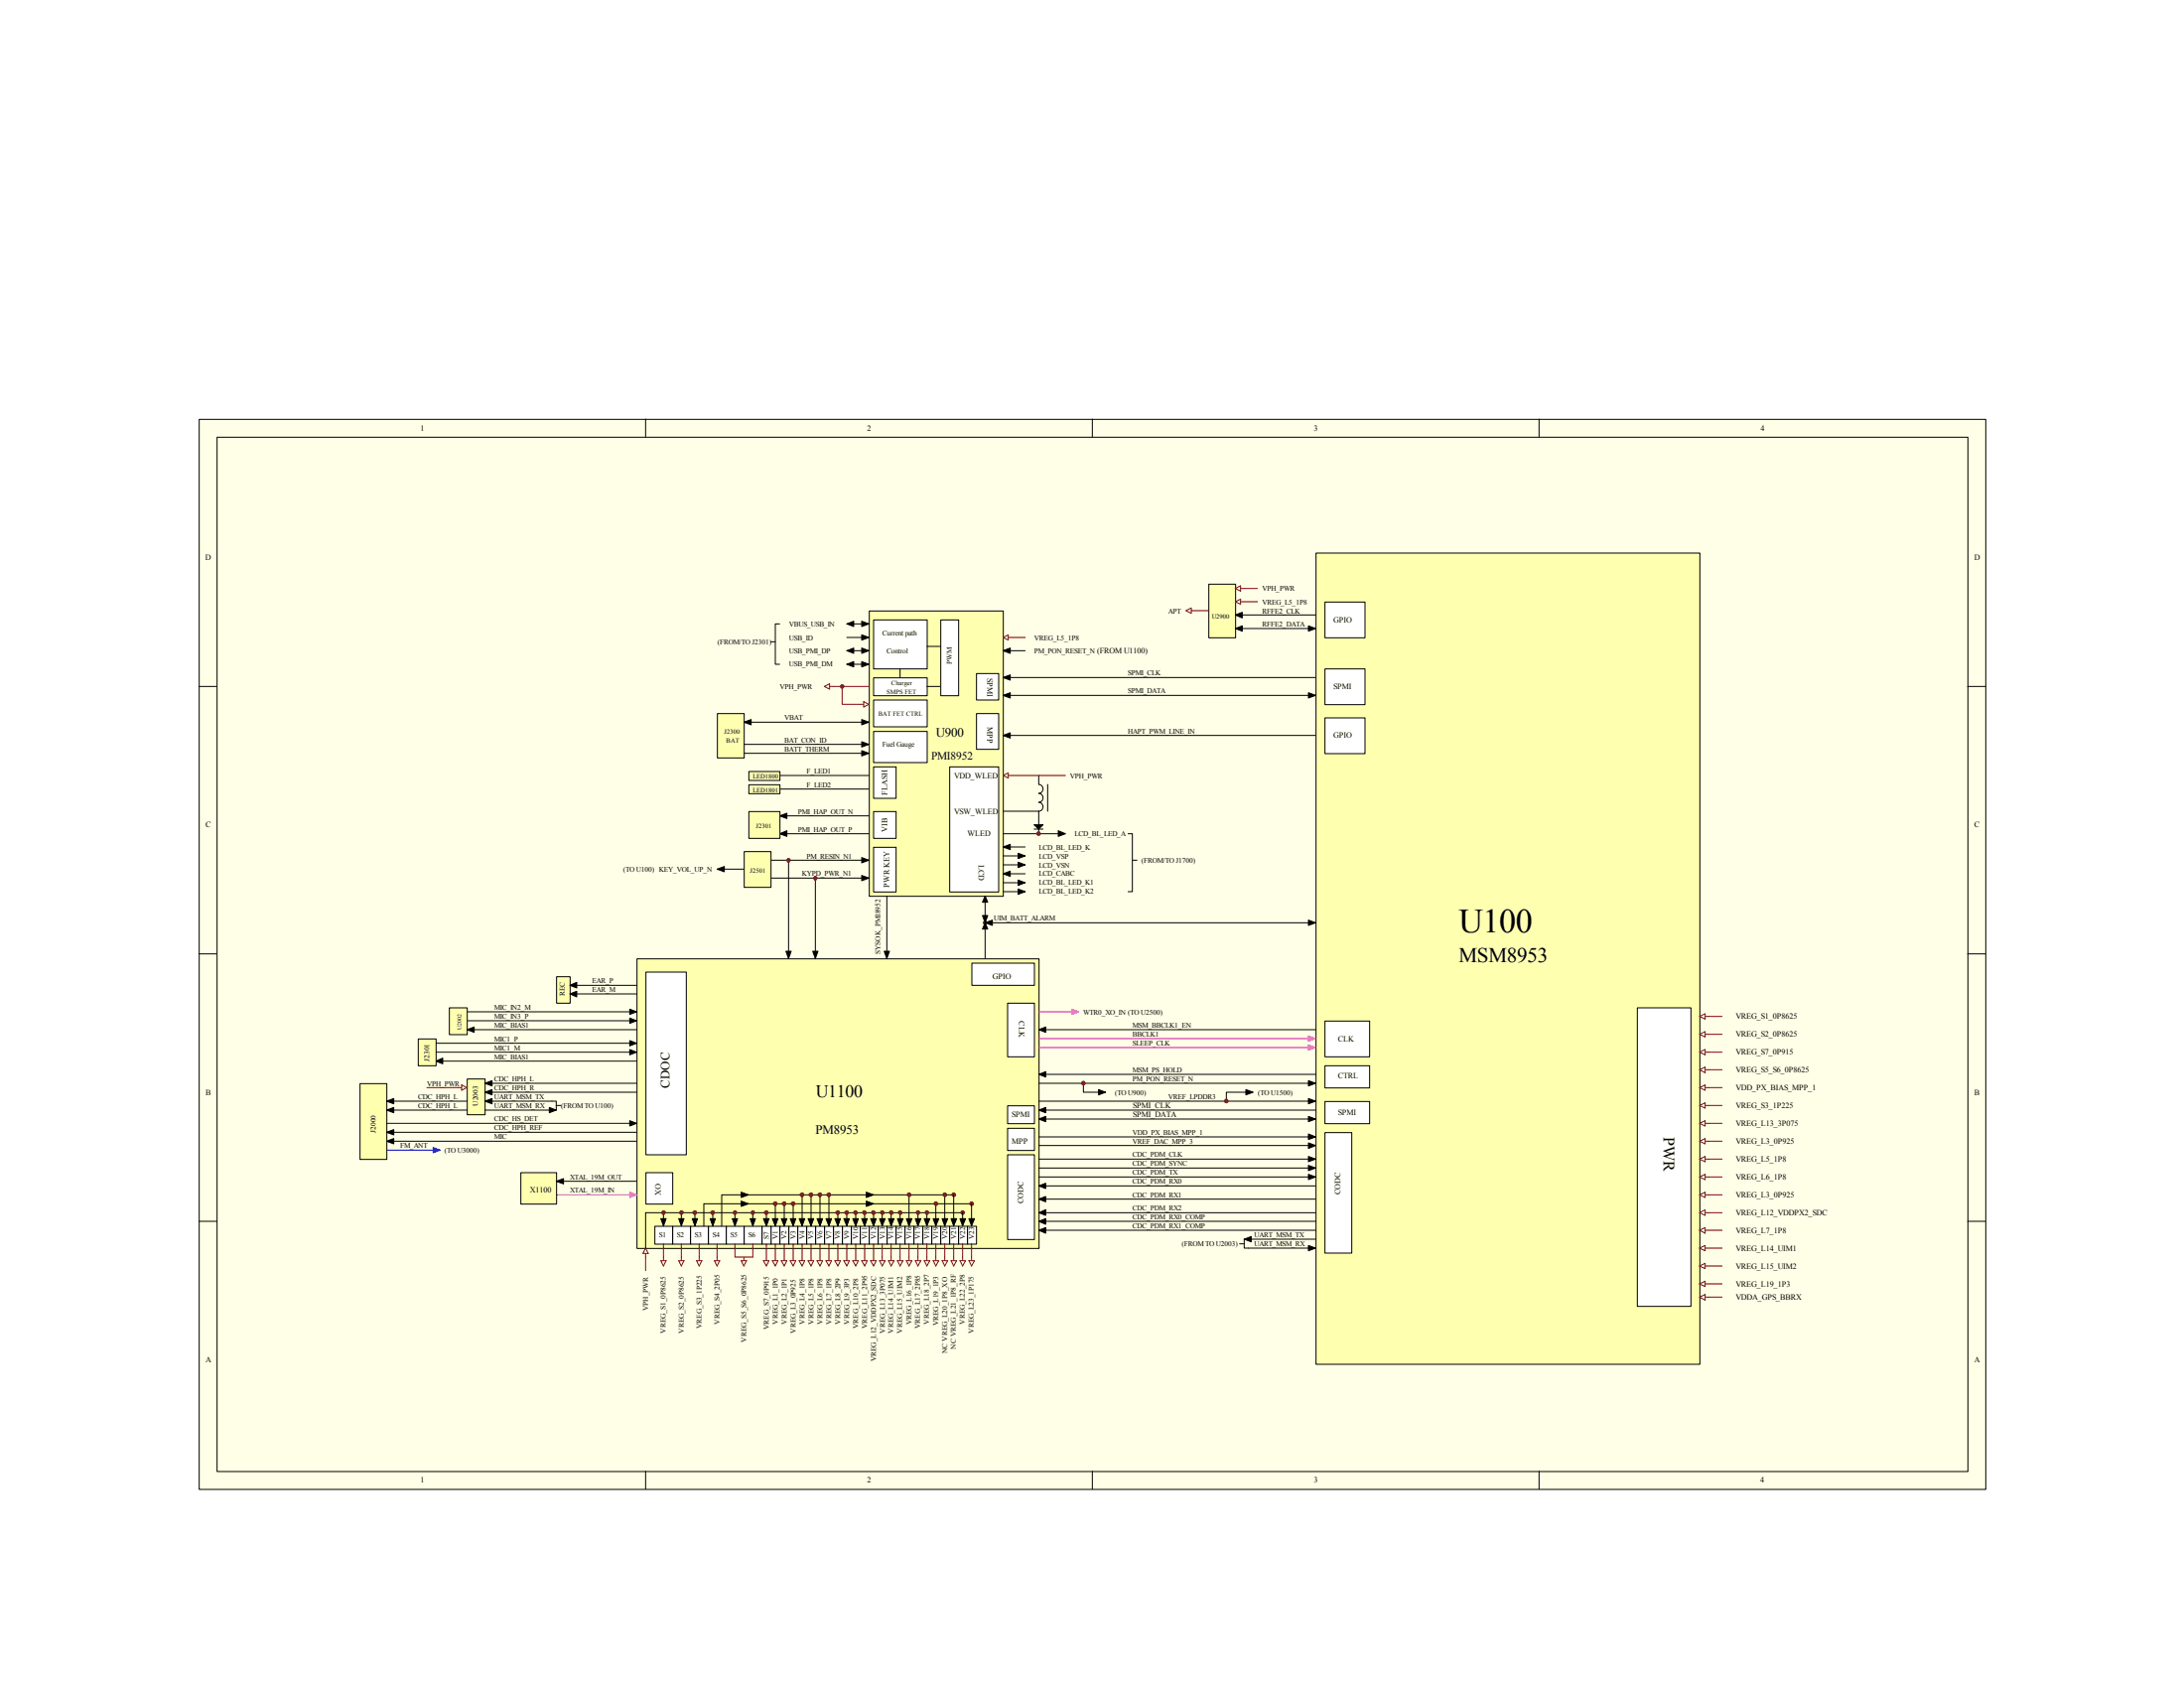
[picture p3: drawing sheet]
<svg xmlns="http://www.w3.org/2000/svg" width="279mm" height="216mm" viewBox="0 0 279 216" stroke-linecap="round" stroke-linejoin="round" font-family="sans-serif">
<path d="M25.5 53.6h228.5v136.9h-228.5z" fill="#ffffe8"/>
<g fill="none" stroke="#000" stroke-width=".13">
<path d="M25.5 53.6h228.5v136.9h-228.5zM27.8 55.9h224v132.3h-224zM82.6 53.6v2.3M139.7 53.6v2.3M196.9 53.6v2.3M25.4 87.8h2.3M251.7 87.8h2.3M25.4 122h2.3M251.7 122h2.3M25.4 156.2h2.3M251.7 156.2h2.3M82.6 188.2v2.3"/>
<path d="M139.7 188.2v2.3M196.9 188.2v2.3"/>
</g>
<path d="M168.4 70.8h49.1v103.7h-49.1z" fill="#ffffb0"/>
<path d="M168.4 70.7h49.1v103.8h-49.1z" fill="none" stroke="#000" stroke-width=".13"/>
<g fill="none" stroke="#800000" stroke-width=".13">
<path d="M217.4 130l.7-.3v.6zM217.4 132.3l.7-.3v.6zM217.4 134.6l.7-.4v.7zM217.4 136.8l.7-.3v.7zM217.4 139.1l.7-.3v.6zM218.1 130h2.2M218.1 132.3h2.2M218.1 134.6h2.2M218.1 136.8h2.2M218.1 139.1h2.2M217.4 143.7l.7-.4v.7zM217.4 146l.7-.4v.7z"/>
<path d="M217.4 148.3l.7-.4v.7zM217.4 150.5l.7-.3v.7zM217.4 152.8l.7-.3v.7zM217.4 155.1l.7-.4v.7zM217.4 157.4l.7-.4v.7zM217.4 159.6l.7-.3v.7zM218.1 143.7h2.2M218.1 146h2.2M218.1 148.3h2.2M218.1 150.5h2.2M218.1 152.8h2.2M218.1 155.1h2.2"/>
<path d="M218.1 157.4h2.2M218.1 159.6h2.2M217.4 161.9l.7-.3v.7zM217.4 164.2l.7-.3v.6zM218.1 161.9h2.2M218.1 164.2h2.2"/>
</g>
<path d="M209.5 128.9h6.8v38.2h-6.8z" fill="#fff"/>
<path d="M209.5 128.9h6.8v38.2h-6.8z" fill="none" stroke="#000" stroke-width=".13"/>
<path d="M111.3 78.2h17.1v36.4h-17.1z" fill="#ffffb0"/>
<path d="M111.2 78.1h17.2v36.5h-17.2zM98.6 110h12.6M98.6 112.3h12.6" fill="none" stroke="#000" stroke-width=".13"/>
<path d="M95.2 109h3.4v4.5h-3.4z" fill="#ffffb0"/>
<g fill="none" stroke="#000" stroke-width=".13">
<path d="M99.7 99.2h11.5M128.3 83.2h2.8M128.3 86.7h40M128.3 88.9h40M128.3 94.1h40M92.3 111.2h2.9M95.2 108.9h3.4v4.6h-3.4zM128.3 106.6h7.4M128.3 108.3h2.8M128.3 109.5h2.8M128.3 110.6h2.8M128.3 111.8h2.8"/>
<path d="M144.3 106.6h.6v7.4h-.6M144.9 110h.6"/>
</g>
<path d="M95.8 98.7h4v1.1h-4z" fill="#ffffb0"/>
<path d="M95.8 98.7h4v1.1h-4zM99.7 104.4h11.5M99.7 106.6h11.5" fill="none" stroke="#000" stroke-width=".13"/>
<path d="M81.5 122.7h51.4v37h-51.4z" fill="#ffffb0"/>
<path d="M100.9 110v12.6M104.3 112.3v10.3M81.5 122.6h51.4v37.1h-51.4zM132.9 137.4h35.4M132.9 131.7h35.4M132.9 140.8h35.4M132.9 145.4h35.4M132.9 146.5h35.4" fill="none" stroke="#000" stroke-width=".13"/>
<path d="M132.9 132.8h35.4M132.9 134h35.4" fill="none" stroke="#f0f" stroke-width=".13"/>
<path d="M100.7 109.9h.3v.3l-.1 .1-.2-.1z" fill-rule="evenodd" fill="#800000"/>
<path d="M100.7 109.9h.3v.3l-.1 .1-.2-.1z" fill="none" stroke="#800000" stroke-width=".13"/>
<path d="M104.2 112.2h.3v.3l-.2 .1-.1-.1z" fill-rule="evenodd" fill="#800000"/>
<path d="M104.2 112.2h.3v.3l-.2 .1-.1-.1z" fill="none" stroke="#800000" stroke-width=".13"/>
<path d="M113.5 114.6v8M126 114.6v8M126 118h42.3" fill="none" stroke="#000" stroke-width=".13"/>
<circle cx="126" cy="118" r=".21" fill="#800000"/>
<circle cx="126" cy="118" r=".21" fill="none" stroke="#800000" stroke-width=".13"/>
<g fill="none" stroke="#000" stroke-width=".13">
<path d="M128.3 83.2l.9-.3v.7zM128.3 86.7l.9-.4v.7zM128.3 88.9l.9-.3v.7zM167.4 88.6l.9 .3-.9 .4zM110.2 109.7l1 .3-1 .4zM110.2 112l1 .3-1 .3zM128.3 111.8l.9-.4v.7zM128.3 108.3l.9-.3v.7zM130.3 109.1l.8 .4-.8 .3zM130.3 110.3l.8 .3-.8 .4zM135.4 106.3l.9 .3-.9 .4zM100.5 121.7h.7l-.3 .9z"/>
<path d="M104 121.7h.6l-.3 .9zM113.1 121.7h.7l-.3 .9zM132.9 138.6h35.4M132.9 137.4l.9-.3v.7zM138.6 138.6v1.1h2.8M140.5 139.4l.9 .3-.9 .3zM167.4 138.2l.9 .4-.9 .3zM132.9 142h35.4M132.9 143.1h35.4M132.9 143.1l.9-.3v.7zM167.4 142.8l.9 .3-.9 .4z"/>
</g>
<g fill="#000">
<path d="M128.3 83.2l.9-.3v.7zM128.3 86.7l.9-.4v.7zM128.3 88.9l.9-.3v.7zM167.4 88.6l.9 .3-.9 .4zM110.2 109.7l1 .3-1 .4zM110.2 112l1 .3-1 .3zM128.3 111.8l.9-.4v.7zM128.3 108.3l.9-.3v.7zM130.3 109.1l.8 .4-.8 .3zM130.3 110.3l.8 .3-.8 .4zM135.4 106.3l.9 .3-.9 .4zM100.5 121.7h.7l-.3 .9z"/>
<path d="M104 121.7h.6l-.3 .9zM113.1 121.7h.7l-.3 .9zM132.9 137.4l.9-.3v.7zM140.5 139.4l.9 .3-.9 .3zM167.4 138.2l.9 .4-.9 .3zM132.9 143.1l.9-.3v.7zM167.4 142.8l.9 .3-.9 .4z"/>
</g>
<path d="M138.4 138.4l.2-.1 .2 .1v.3h-.4l-.1-.1z" fill-rule="evenodd" fill="#800000"/>
<path d="M138.4 138.4l.2-.1 .2 .1v.3h-.4l-.1-.1z" fill="none" stroke="#800000" stroke-width=".13"/>
<path d="M128.3 94.1l.9-.4v.7zM125.7 117.1h.7l-.4 .9zM167.4 117.7l.9 .3-.9 .4zM132.9 131.7l.9-.3v.6zM132.9 142l.9-.4v.7zM167.4 145l.9 .4-.9 .4zM167.4 146.2l.9 .3-.9 .4zM167.4 140.5l.9 .3-.9 .4z" fill="#000"/>
<path d="M128.3 94.1l.9-.4v.7zM125.7 117.1h.7l-.4 .9zM167.4 117.7l.9 .3-.9 .4zM132.9 131.7l.9-.3v.6zM132.9 142l.9-.4v.7zM167.4 145l.9 .4-.9 .4zM167.4 146.2l.9 .3-.9 .4zM167.4 140.5l.9 .3-.9 .4z" fill="none" stroke="#000" stroke-width=".13"/>
<path d="M167.4 132.5l.9 .3-.9 .4z" fill="#f0f"/>
<path d="M167.4 132.5l.9 .3-.9 .4z" fill="none" stroke="#f0f" stroke-width=".13"/>
<path d="M167.4 133.6l.9 .4-.9 .3z" fill="#f0f"/>
<path d="M167.4 133.6l.9 .4-.9 .3z" fill="none" stroke="#f0f" stroke-width=".13"/>
<path d="M121.5 98.1h6.3v16h-6.3z" fill="#fff"/>
<path d="M121.5 98.1h6.3v16h-6.3z" fill="none" stroke="#000" stroke-width=".13"/>
<path d="M111.8 108.4h2.8v5.7h-2.8z" fill="#fff"/>
<path d="M111.8 108.4h2.8v5.7h-2.8z" fill="none" stroke="#000" stroke-width=".13"/>
<path d="M124.4 123.2h7.9v2.8h-7.9z" fill="#fff"/>
<path d="M124.3 123.2h8v2.8h-8z" fill="none" stroke="#000" stroke-width=".13"/>
<path d="M125 86.2h2.8v3.3h-2.8z" fill="#fff"/>
<path d="M124.9 86.1h2.9v3.4h-2.9z" fill="none" stroke="#000" stroke-width=".13"/>
<path d="M125 91.3h2.8v4.5h-2.8z" fill="#fff"/>
<path d="M124.9 91.3h2.9v4.5h-2.9z" fill="none" stroke="#000" stroke-width=".13"/>
<path d="M128.9 128.4h3.4v6.8h-3.4z" fill="#fff"/>
<path d="M128.9 128.3h3.4v6.9h-3.4z" fill="none" stroke="#000" stroke-width=".13"/>
<path d="M128.9 141.5h3.4v2.2h-3.4z" fill="#fff"/>
<path d="M128.9 141.4h3.4v2.3h-3.4z" fill="none" stroke="#000" stroke-width=".13"/>
<path d="M128.9 144.4h3.4v2.8h-3.4z" fill="#fff"/>
<path d="M128.9 144.3h3.4v2.9h-3.4z" fill="none" stroke="#000" stroke-width=".13"/>
<path d="M132.9 129.4h4.6" fill="none" stroke="#f0f" stroke-width=".13"/>
<path d="M137.1 129.1l.9 .3-.9 .4z" fill="#f0f"/>
<path d="M137.1 129.1l.9 .3-.9 .4z" fill="none" stroke="#f0f" stroke-width=".13"/>
<path d="M126 118l1-.3v.7zM126 114.6l.4 .8h-.7zM126 118l.4 .8h-.7z" fill="#000"/>
<path d="M126 114.6l.4 .8h-.7zM126 118l.4 .8h-.7zM126 118l1-.3v.7z" fill="none" stroke="#000" stroke-width=".13"/>
<path d="M82.7 124.4h5.1v23.3h-5.1z" fill="#fff"/>
<path d="M59.7 129.4h21.7M59.7 130.6h21.7M59.7 131.7h21.7M82.6 124.3h5.2v23.4h-5.2z" fill="none" stroke="#000" stroke-width=".13"/>
<path d="M57.5 128.9h2.3v3.4h-2.3z" fill="#ffffb0"/>
<path d="M57.5 128.9h2.3v3.4h-2.3zM59.7 131.7l1-.3v.6zM80.6 130.2l.8 .4-.8 .3zM80.6 129.1l.8 .3-.8 .4zM50 146h31.4" fill="none" stroke="#000" stroke-width=".13"/>
<path d="M59.7 131.7l1-.3v.6zM80.6 130.2l.8 .4-.8 .3zM80.6 129.1l.8 .3-.8 .4z" fill="#000"/>
<path d="M49.4 147.1h6.9" fill="none" stroke="#0000bf" stroke-width=".13"/>
<path d="M55.4 146.8l.9 .3-.9 .3z" fill="#0000bf"/>
<path d="M55.4 146.8l.9 .3-.9 .3z" fill="none" stroke="#0000bf" stroke-width=".13"/>
<path d="M49.4 146l1-.4v.7z" fill="#000"/>
<path d="M49.4 146l1-.4v.7z" fill="none" stroke="#000" stroke-width=".13"/>
<path d="M82.6 159.6l.3 .7h-.6zM82.6 160.3v.5" fill="none" stroke="#800000" stroke-width=".13"/>
<path d="M83.8 156.9h2.3v2.2h-2.3z" fill="#fff"/>
<path d="M83.8 156.8h2.3v2.3h-2.3z" fill="none" stroke="#000" stroke-width=".13"/>
<path d="M86.1 156.9h2.2v2.2h-2.2z" fill="#fff"/>
<path d="M86.1 156.8h2.2v2.3h-2.2z" fill="none" stroke="#000" stroke-width=".13"/>
<path d="M88.4 156.9h2.2v2.2h-2.2z" fill="#fff"/>
<path d="M88.3 156.8h2.3v2.3h-2.3z" fill="none" stroke="#000" stroke-width=".13"/>
<path d="M90.7 156.9h2.2v2.2h-2.2z" fill="#fff"/>
<path d="M90.6 156.8h2.3v2.3h-2.3z" fill="none" stroke="#000" stroke-width=".13"/>
<path d="M93 156.9h2.2v2.2h-2.2z" fill="#fff"/>
<path d="M92.9 156.8h2.3v2.3h-2.3z" fill="none" stroke="#000" stroke-width=".13"/>
<path d="M95.2 156.9h2.3v2.2h-2.3z" fill="#fff"/>
<path d="M84.9 155.1v1.7M87.2 155.1v1.7M94 155.1v1.7M95.2 156.8h2.3v2.3h-2.3zM96.3 156.8v-1.7h-13.7v4.5" fill="none" stroke="#000" stroke-width=".13"/>
<path d="M98.7 156.9h1.1v2.2h-1.1z" fill="#fff"/>
<path d="M98.6 156.8h1.2v2.3h-1.2z" fill="none" stroke="#000" stroke-width=".13"/>
<path d="M99.8 156.9h1.1v2.2h-1.1z" fill="#fff"/>
<path d="M99.8 156.8h1.1v2.3h-1.1z" fill="none" stroke="#000" stroke-width=".13"/>
<path d="M101 156.9h1.1v2.2h-1.1z" fill="#fff"/>
<path d="M100.9 156.8h1.2v2.3h-1.2z" fill="none" stroke="#000" stroke-width=".13"/>
<path d="M102.1 156.9h1.1v2.2h-1.1z" fill="#fff"/>
<path d="M102.1 156.8h1.1v2.3h-1.1z" fill="none" stroke="#000" stroke-width=".13"/>
<path d="M103.3 156.9h1.1v2.2h-1.1z" fill="#fff"/>
<path d="M103.2 156.8h1.2v2.3h-1.2z" fill="none" stroke="#000" stroke-width=".13"/>
<path d="M104.4 156.9h1.1v2.2h-1.1z" fill="#fff"/>
<path d="M104.4 156.8h1.1v2.3h-1.1z" fill="none" stroke="#000" stroke-width=".13"/>
<path d="M105.5 156.9h1.1v2.2h-1.1z" fill="#fff"/>
<path d="M105.5 156.8h1.1v2.3h-1.1z" fill="none" stroke="#000" stroke-width=".13"/>
<path d="M106.7 156.9h1.1v2.2h-1.1z" fill="#fff"/>
<path d="M106.6 156.8h1.2v2.3h-1.2z" fill="none" stroke="#000" stroke-width=".13"/>
<path d="M107.8 156.9h1.1v2.2h-1.1z" fill="#fff"/>
<path d="M107.8 156.8h1.1v2.3h-1.1z" fill="none" stroke="#000" stroke-width=".13"/>
<path d="M109 156.9h1.1v2.2h-1.1z" fill="#fff"/>
<path d="M108.9 156.8h1.2v2.3h-1.2z" fill="none" stroke="#000" stroke-width=".13"/>
<path d="M110.1 156.9h1.1v2.2h-1.1z" fill="#fff"/>
<path d="M110.1 156.8h1.1v2.3h-1.1z" fill="none" stroke="#000" stroke-width=".13"/>
<path d="M111.3 156.9h1.1v2.2h-1.1z" fill="#fff"/>
<path d="M111.2 156.8h1.2v2.3h-1.2z" fill="none" stroke="#000" stroke-width=".13"/>
<path d="M112.4 156.9h1.1v2.2h-1.1z" fill="#fff"/>
<path d="M112.4 156.8h1.1v2.3h-1.1z" fill="none" stroke="#000" stroke-width=".13"/>
<path d="M113.5 156.9h1.1v2.2h-1.1z" fill="#fff"/>
<path d="M113.5 156.8h1.1v2.3h-1.1z" fill="none" stroke="#000" stroke-width=".13"/>
<path d="M114.7 156.9h1.1v2.2h-1.1z" fill="#fff"/>
<path d="M114.6 156.8h1.2v2.3h-1.2z" fill="none" stroke="#000" stroke-width=".13"/>
<path d="M115.8 156.9h1.1v2.2h-1.1z" fill="#fff"/>
<path d="M115.8 156.8h1.1v2.3h-1.1z" fill="none" stroke="#000" stroke-width=".13"/>
<path d="M117 156.9h1.1v2.2h-1.1z" fill="#fff"/>
<path d="M116.9 156.8h1.2v2.3h-1.2z" fill="none" stroke="#000" stroke-width=".13"/>
<path d="M118.1 156.9h1.1v2.2h-1.1z" fill="#fff"/>
<path d="M118.1 156.8h1.1v2.3h-1.1z" fill="none" stroke="#000" stroke-width=".13"/>
<path d="M119.3 156.9h1.1v2.2h-1.1z" fill="#fff"/>
<path d="M119.2 156.8h1.2v2.3h-1.2z" fill="none" stroke="#000" stroke-width=".13"/>
<path d="M120.4 156.9h1.1v2.2h-1.1z" fill="#fff"/>
<path d="M120.4 156.8h1.1v2.3h-1.1z" fill="none" stroke="#000" stroke-width=".13"/>
<path d="M121.5 156.9h1.1v2.2h-1.1z" fill="#fff"/>
<path d="M121.5 156.8h1.1v2.3h-1.1z" fill="none" stroke="#000" stroke-width=".13"/>
<path d="M122.7 156.9h1.1v2.2h-1.1z" fill="#fff"/>
<path d="M122.6 156.8h1.2v2.3h-1.2z" fill="none" stroke="#000" stroke-width=".13"/>
<path d="M123.8 156.9h1.1v2.2h-1.1z" fill="#fff"/>
<g fill="none" stroke="#000" stroke-width=".13">
<path d="M88.9 155.1v1.7M91.2 155.1v1.7M96.3 155.1h26.8M99.2 154v2.8M100.3 154v2.8M101.5 154v2.8M102.6 152.8v4M103.8 152.8v4M104.9 152.8v4M106 152.8v4M107.2 155.1v1.7M108.3 155.1v1.7"/>
<path d="M109.5 155.1v1.7M110.6 155.1v1.7M111.8 155.1v1.7M112.9 155.1v1.7M114 155.1v1.7M115.1 155.1v1.7M116.3 152.8v4M117.4 155.1v1.7M118.6 155.1v1.7M119.7 154v2.8M120.9 152.8v4M122 152.8h-29.7v4"/>
<path d="M123.8 156.8h1.1v2.3h-1.1zM124.3 154h-34.3v2.8"/>
</g>
<g fill="none" stroke="#800000" stroke-width=".13">
<path d="M84.9 159.1v2.1M87.2 159.1v2.1M89.5 159.1v2.1M91.7 159.1v2.1M94 159.1v1.7M96.3 159.1v1.7M99.2 159.1v2.1M100.3 159.1v2.1M101.5 159.1v2.1M102.6 159.1v2.1M103.8 159.1v2.1M104.9 159.1v2.1"/>
<path d="M106 159.1v2.1M107.2 159.1v2.1M108.3 159.1v2.1M109.5 159.1v2.1M110.6 159.1v2.1M111.8 159.1v2.1M112.9 159.1v2.1M114 159.1v2.1M115.1 159.1v2.1M116.3 159.1v2.1M117.4 159.1v2.1M118.6 159.1v2.1"/>
<path d="M119.7 159.1v2.1M120.9 159.1v2.1M122 159.1v2.1M123.1 159.1v2.1M124.3 159.1v2.1M82.6 160.8v1.7M84.5 161.2h.7l-.3 .7zM86.8 161.2h.7l-.3 .7zM89.1 161.2h.7l-.3 .7zM91.4 161.2h.7l-.4 .7zM94.8 161.2h.7l-.3 .7zM95.2 160.8v.4"/>
<path d="M98.8 161.2h.7l-.3 .7zM99.9 161.2h.8l-.4 .7zM101.1 161.2h.7l-.3 .7zM102.2 161.2h.8l-.4 .7zM103.4 161.2h.7l-.3 .7zM104.5 161.2h.7l-.3 .7zM105.7 161.2h.7l-.4 .7zM106.8 161.2h.7l-.3 .7zM107.9 161.2h.8l-.4 .7zM109.1 161.2h.7l-.3 .7zM110.2 161.2h.8l-.4 .7zM111.4 161.2h.7l-.3 .7z"/>
<path d="M112.5 161.2h.7l-.3 .7zM113.7 161.2h.7l-.4 .7zM114.8 161.2h.7l-.4 .7zM116 161.2h.7l-.4 .7zM117.1 161.2h.7l-.4 .7zM118.2 161.2h.8l-.4 .7zM119.4 161.2h.7l-.4 .7zM120.5 161.2h.7l-.3 .7zM121.7 161.2h.7l-.4 .7zM122.8 161.2h.7l-.4 .7zM124 161.2h.7l-.4 .7z"/>
</g>
<path d="M84.7 154.9h.2h.2v.2v.1l-.2 .1-.2-.1z" fill-rule="evenodd" fill="#800000"/>
<path d="M84.7 154.9h.2h.2v.2v.1l-.2 .1-.2-.1z" fill="none" stroke="#800000" stroke-width=".13"/>
<path d="M87 154.9h.2h.1l.1 .2-.1 .1-.1 .1-.2-.1z" fill-rule="evenodd" fill="#800000"/>
<path d="M87 154.9h.2h.1l.1 .2-.1 .1-.1 .1-.2-.1z" fill="none" stroke="#800000" stroke-width=".13"/>
<path d="M88.7 154.9h.2h.2v.3l-.2 .1-.2-.1-.1-.1z" fill-rule="evenodd" fill="#800000"/>
<path d="M88.7 154.9h.2h.2v.3l-.2 .1-.2-.1-.1-.1z" fill="none" stroke="#800000" stroke-width=".13"/>
<path d="M91 154.9h.2h.1v.3l-.1 .1-.2-.1-.1-.1z" fill-rule="evenodd" fill="#800000"/>
<path d="M91 154.9h.2h.1v.3l-.1 .1-.2-.1-.1-.1z" fill="none" stroke="#800000" stroke-width=".13"/>
<path d="M93.9 154.9h.1h.2v.3l-.2 .1-.1-.1z" fill-rule="evenodd" fill="#800000"/>
<path d="M93.9 154.9h.1h.2v.3l-.2 .1-.1-.1z" fill="none" stroke="#800000" stroke-width=".13"/>
<path d="M96.2 154.9h.1h.2v.3l-.2 .1-.1-.1z" fill-rule="evenodd" fill="#800000"/>
<path d="M96.2 154.9h.1h.2v.3l-.2 .1-.1-.1z" fill="none" stroke="#800000" stroke-width=".13"/>
<path d="M107 154.9h.2h.1v.3l-.1 .1-.2-.1-.1-.1z" fill-rule="evenodd" fill="#800000"/>
<path d="M107 154.9h.2h.1v.3l-.1 .1-.2-.1-.1-.1z" fill="none" stroke="#800000" stroke-width=".13"/>
<path d="M108.2 154.9h.1h.2v.3l-.2 .1-.1-.1-.1-.1z" fill-rule="evenodd" fill="#800000"/>
<path d="M108.2 154.9h.1h.2v.3l-.2 .1-.1-.1-.1-.1z" fill="none" stroke="#800000" stroke-width=".13"/>
<path d="M109.3 154.9h.3l.1 .2-.1 .1-.1 .1-.2-.1z" fill-rule="evenodd" fill="#800000"/>
<path d="M109.3 154.9h.3l.1 .2-.1 .1-.1 .1-.2-.1z" fill="none" stroke="#800000" stroke-width=".13"/>
<path d="M110.4 154.9h.3l.1 .2v.1l-.2 .1-.2-.1z" fill-rule="evenodd" fill="#800000"/>
<path d="M110.4 154.9h.3l.1 .2v.1l-.2 .1-.2-.1z" fill="none" stroke="#800000" stroke-width=".13"/>
<path d="M111.6 154.9h.3l.1 .2-.1 .1-.1 .1-.2-.1z" fill-rule="evenodd" fill="#800000"/>
<path d="M111.6 154.9h.3l.1 .2-.1 .1-.1 .1-.2-.1z" fill="none" stroke="#800000" stroke-width=".13"/>
<path d="M112.7 154.9h.3l.1 .2v.1l-.2 .1-.2-.1z" fill-rule="evenodd" fill="#800000"/>
<path d="M112.7 154.9h.3l.1 .2v.1l-.2 .1-.2-.1z" fill="none" stroke="#800000" stroke-width=".13"/>
<path d="M113.9 154.9h.2l.2 .2-.1 .1-.2 .1-.1-.1z" fill-rule="evenodd" fill="#800000"/>
<path d="M113.9 154.9h.2l.2 .2-.1 .1-.2 .1-.1-.1z" fill="none" stroke="#800000" stroke-width=".13"/>
<path d="M115 154.9h.3l.1 .2-.1 .1-.1 .1-.2-.1z" fill-rule="evenodd" fill="#800000"/>
<path d="M115 154.9h.3l.1 .2-.1 .1-.1 .1-.2-.1z" fill="none" stroke="#800000" stroke-width=".13"/>
<path d="M117.3 154.9h.1h.2l.1 .2-.1 .1-.2 .1-.1-.1z" fill-rule="evenodd" fill="#800000"/>
<path d="M117.3 154.9h.1h.2l.1 .2-.1 .1-.2 .1-.1-.1z" fill="none" stroke="#800000" stroke-width=".13"/>
<path d="M118.4 154.9h.2h.2v.2v.1l-.2 .1-.2-.1z" fill-rule="evenodd" fill="#800000"/>
<path d="M118.4 154.9h.2h.2v.2v.1l-.2 .1-.2-.1z" fill="none" stroke="#800000" stroke-width=".13"/>
<path d="M123 154.9h.1h.2l.1 .2-.1 .1-.2 .1-.1-.1z" fill-rule="evenodd" fill="#800000"/>
<path d="M123 154.9h.1h.2l.1 .2-.1 .1-.2 .1-.1-.1z" fill="none" stroke="#800000" stroke-width=".13"/>
<path d="M99 153.8l.2-.1 .1 .1v.3h-.3l-.1-.1z" fill-rule="evenodd" fill="#800000"/>
<path d="M99 153.8l.2-.1 .1 .1v.3h-.3l-.1-.1z" fill="none" stroke="#800000" stroke-width=".13"/>
<path d="M100.2 153.8l.1-.1 .2 .1v.3h-.3l-.1-.1z" fill-rule="evenodd" fill="#800000"/>
<path d="M100.2 153.8l.1-.1 .2 .1v.3h-.3l-.1-.1z" fill="none" stroke="#800000" stroke-width=".13"/>
<path d="M101.3 153.8l.2-.1 .1 .1v.3h-.3l-.1-.1z" fill-rule="evenodd" fill="#800000"/>
<path d="M101.3 153.8l.2-.1 .1 .1v.3h-.3l-.1-.1z" fill="none" stroke="#800000" stroke-width=".13"/>
<path d="M119.6 153.8l.1-.1 .2 .1 .1 .2-.1 .1h-.3z" fill-rule="evenodd" fill="#800000"/>
<path d="M119.6 153.8l.1-.1 .2 .1 .1 .2-.1 .1h-.3z" fill="none" stroke="#800000" stroke-width=".13"/>
<path d="M124.1 153.8l.2-.1 .2 .1v.2v.1h-.4z" fill-rule="evenodd" fill="#800000"/>
<path d="M124.1 153.8l.2-.1 .2 .1v.2v.1h-.4z" fill="none" stroke="#800000" stroke-width=".13"/>
<path d="M102.4 152.6h.2h.2v.4h-.4v-.2z" fill-rule="evenodd" fill="#800000"/>
<path d="M102.4 152.6h.2h.2v.4h-.4v-.2z" fill="none" stroke="#800000" stroke-width=".13"/>
<path d="M103.6 152.6h.2h.1v.4h-.3l-.1-.2z" fill-rule="evenodd" fill="#800000"/>
<path d="M103.6 152.6h.2h.1v.4h-.3l-.1-.2z" fill="none" stroke="#800000" stroke-width=".13"/>
<path d="M104.7 152.6h.2h.2v.4h-.4l-.1-.2z" fill-rule="evenodd" fill="#800000"/>
<path d="M104.7 152.6h.2h.2v.4h-.4l-.1-.2z" fill="none" stroke="#800000" stroke-width=".13"/>
<path d="M105.9 152.6h.1h.2v.4h-.3l-.1-.2z" fill-rule="evenodd" fill="#800000"/>
<path d="M105.9 152.6h.1h.2v.4h-.3l-.1-.2z" fill="none" stroke="#800000" stroke-width=".13"/>
<path d="M116.1 152.6h.3l.1 .2v.2h-.4z" fill-rule="evenodd" fill="#800000"/>
<path d="M116.1 152.6h.3l.1 .2v.2h-.4z" fill="none" stroke="#800000" stroke-width=".13"/>
<path d="M120.7 152.6h.2h.1l.1 .2-.1 .2h-.3z" fill-rule="evenodd" fill="#800000"/>
<path d="M120.7 152.6h.2h.1l.1 .2-.1 .2h-.3z" fill="none" stroke="#800000" stroke-width=".13"/>
<path d="M121.9 152.6h.1h.2l.1 .2-.1 .2h-.3z" fill-rule="evenodd" fill="#800000"/>
<path d="M121.9 152.6h.1h.2l.1 .2-.1 .2h-.3zM94 160.8h2.3" fill="none" stroke="#800000" stroke-width=".13"/>
<g fill="#000">
<path d="M84.5 155.9h.7l-.3 .9zM86.8 155.9h.7l-.3 .9zM88.6 155.9h.6l-.3 .9zM90.8 155.9h.7l-.3 .9zM93.7 155.9h.7l-.4 .9zM94.8 152.5l1 .3-1 .4zM94.8 153.6l1 .4-1 .3zM96 155.9h.6l-.3 .9zM98.8 155.9h.7l-.3 .9zM99.9 155.9h.8l-.4 .9zM101.1 155.9h.7l-.3 .9zM102.2 155.9h.8l-.4 .9z"/>
<path d="M103.4 155.9h.7l-.3 .9zM104.5 155.9h.7l-.3 .9zM105.7 155.9h.7l-.4 .9zM106.8 155.9h.7l-.3 .9zM107.9 155.9h.8l-.4 .9zM109.1 155.9h.7l-.3 .9zM110.2 155.9h.8l-.4 .9zM111.4 155.9h.7l-.3 .9zM110.8 152.5l1 .3-1 .4zM110.8 153.6l1 .4-1 .3zM112.5 155.9h.7l-.3 .9zM113.7 155.9h.7l-.4 .9z"/>
<path d="M114.8 155.9h.7l-.4 .9zM116 155.9h.7l-.4 .9zM117.1 155.9h.7l-.4 .9zM118.2 155.9h.8l-.4 .9zM119.4 155.9h.7l-.4 .9zM120.5 155.9h.7l-.3 .9zM121.7 155.9h.7l-.4 .9zM122.8 155.9h.7l-.4 .9zM124 155.9h.7l-.4 .9z"/>
</g>
<g fill="none" stroke="#000" stroke-width=".13">
<path d="M84.5 155.9h.7l-.3 .9zM86.8 155.9h.7l-.3 .9zM88.6 155.9h.6l-.3 .9zM90.8 155.9h.7l-.3 .9zM93.7 155.9h.7l-.4 .9zM94.8 152.5l1 .3-1 .4zM94.8 153.6l1 .4-1 .3zM96 155.9h.6l-.3 .9zM98.8 155.9h.7l-.3 .9zM99.9 155.9h.8l-.4 .9zM101.1 155.9h.7l-.3 .9zM102.2 155.9h.8l-.4 .9z"/>
<path d="M103.4 155.9h.7l-.3 .9zM104.5 155.9h.7l-.3 .9zM105.7 155.9h.7l-.4 .9zM106.8 155.9h.7l-.3 .9zM107.9 155.9h.8l-.4 .9zM109.1 155.9h.7l-.3 .9zM110.2 155.9h.8l-.4 .9zM110.8 152.5l1 .3-1 .4zM110.8 153.6l1 .4-1 .3zM111.4 155.9h.7l-.3 .9zM112.5 155.9h.7l-.3 .9zM113.7 155.9h.7l-.4 .9z"/>
<path d="M114.8 155.9h.7l-.4 .9zM116 155.9h.7l-.4 .9zM117.1 155.9h.7l-.4 .9zM118.2 155.9h.8l-.4 .9zM119.4 155.9h.7l-.4 .9zM120.5 155.9h.7l-.3 .9zM121.7 155.9h.7l-.4 .9zM122.8 155.9h.7l-.4 .9zM124 155.9h.7l-.4 .9z"/>
</g>
<path d="M128.9 147.7h3.4v10.8h-3.4z" fill="#fff"/>
<path d="M128.9 147.7h3.4v10.8h-3.4zM132.9 148.3h35.4M132.9 149.4h35.4M132.9 150.5h35.4M132.9 151.7h35.4M132.9 153.4h35.4M132.9 155.1h35.4" fill="none" stroke="#000" stroke-width=".13"/>
<path d="M46.1 138.6h3.4v9.7h-3.4z" fill="#ffffb0"/>
<path d="M46.1 138.6h3.4v9.7h-3.4zM73.4 126h8M73.4 127.1h8M49.4 144.8l1-.3v.7zM49.4 144.8h32M80.6 143.3l.8 .4-.8 .3z" fill="none" stroke="#000" stroke-width=".13"/>
<path d="M49.4 143.7h32" fill="none" stroke="#080d02" stroke-width=".13"/>
<path d="M49.4 144.8l1-.3v.7zM80.6 143.3l.8 .4-.8 .3z" fill="#000"/>
<path d="M71.2 125h1.7v3.3h-1.7z" fill="#ffffb0"/>
<path d="M71.2 124.9h1.7v3.4h-1.7zM72.9 126l.9-.4v.8zM72.9 127.1l.9-.3v.7zM132.9 155.1l.9-.4v.7zM132.9 153.4l.9-.4v.7zM132.9 151.7l.9-.4v.7zM167.4 147.9l.9 .4-.9 .3zM167.4 149.1l.9 .3-.9 .3zM167.4 150.2l.9 .3-.9 .4z" fill="none" stroke="#000" stroke-width=".13"/>
<path d="M72.9 126l.9-.4v.8zM72.9 127.1l.9-.3v.7zM132.9 155.1l.9-.4v.7zM132.9 153.4l.9-.4v.7zM132.9 151.7l.9-.4v.7zM167.4 147.9l.9 .4-.9 .3zM167.4 149.1l.9 .3-.9 .3zM167.4 150.2l.9 .3-.9 .4z" fill="#000"/>
<path d="M169.5 85.6h5.1v4.5h-5.1z" fill="#fff"/>
<path d="M169.5 85.6h5.1v4.5h-5.1z" fill="none" stroke="#000" stroke-width=".13"/>
<path d="M169.5 130.6h5.7v4.6h-5.7z" fill="#fff"/>
<path d="M169.5 130.6h5.7v4.6h-5.7z" fill="none" stroke="#000" stroke-width=".13"/>
<path d="M169.5 140.9h5.7v2.8h-5.7z" fill="#fff"/>
<path d="M169.5 140.9h5.7v2.8h-5.7z" fill="none" stroke="#000" stroke-width=".13"/>
<path d="M169.5 136.4h5.7v2.7h-5.7z" fill="#fff"/>
<path d="M169.5 136.3h5.7v2.8h-5.7z" fill="none" stroke="#000" stroke-width=".13"/>
<path d="M91.8 91.3h3.4v5.6h-3.4z" fill="#ffffb0"/>
<path d="M99.7 79.8h-.5v5.2h.5M108.3 79.8h2.9M91.8 91.3h3.4v5.6h-3.4zM95.2 92.4h16M95.2 95.2h16M98.6 82.1h.6M108.3 81.5h2.9M108.3 83.2h2.9M108.3 85h2.9" fill="none" stroke="#000" stroke-width=".13"/>
<path d="M106.6 87.8h4.6M107.7 87.8v2.3h2.3" fill="none" stroke="#800000" stroke-width=".13"/>
<path d="M111.8 89.6h6.8v3.4h-6.8z" fill="#fff"/>
<path d="M111.8 89.5h6.8v3.5h-6.8z" fill="none" stroke="#000" stroke-width=".13"/>
<path d="M111.8 86.7h6.8v2.3h-6.8z" fill="#fff"/>
<path d="M111.8 86.7h6.8v2.3h-6.8z" fill="none" stroke="#000" stroke-width=".13"/>
<path d="M111.8 79.3h6.8v6.3h-6.8z" fill="#fff"/>
<path d="M111.8 79.3h6.8v6.3h-6.8zM115.1 85.5v1.2" fill="none" stroke="#000" stroke-width=".13"/>
<path d="M120.4 79.3h2.2v9.7h-2.2z" fill="#fff"/>
<path d="M120.4 79.3h2.2v9.7h-2.2zM118.6 82.7h1.7M118.6 87.8h1.7" fill="none" stroke="#000" stroke-width=".13"/>
<path d="M111.8 93.6h6.8v3.9h-6.8z" fill="#fff"/>
<g fill="none" stroke="#000" stroke-width=".13">
<path d="M108.3 79.8l.9-.3v.6zM110.2 79.5l1 .3-1 .3zM95.2 92.4l.9-.4v.7zM108.3 83.2l.9-.3v.7zM108.3 85l.9-.4v.7zM110.2 81.2l1 .3-1 .4zM110.2 82.9l1 .3-1 .4zM110.2 84.6l1 .4-1 .3zM110.2 92l1 .4-1 .3zM110.2 94.9l1 .3-1 .3zM111.8 93.6h6.8v3.9h-6.8zM99.7 104.4l1-.4v.7z"/>
<path d="M99.7 106.6l1-.3v.7zM55.8 135.7l.8-.4v.8zM55.8 133.4h25.6M80.6 134.2l.8 .4-.8 .3zM80.6 133.1l.8 .3-.8 .4z"/>
</g>
<path d="M105.5 87.8l.6-.3v.6zM106.1 87.8h.5M110 90.1h.5M110.5 89.7l.7 .4-.7 .3zM128.3 81.5l.7-.3v.7zM129 81.5h2.1" fill="none" stroke="#800000" stroke-width=".13"/>
<g fill="#000">
<path d="M108.3 79.8l.9-.3v.6zM110.2 79.5l1 .3-1 .3zM95.2 92.4l.9-.4v.7zM108.3 83.2l.9-.3v.7zM108.3 85l.9-.4v.7zM110.2 81.2l1 .3-1 .4zM110.2 82.9l1 .3-1 .4zM110.2 84.6l1 .4-1 .3zM110.2 92l1 .4-1 .3zM110.2 94.9l1 .3-1 .3zM99.7 104.4l1-.4v.7zM99.7 106.6l1-.3v.7z"/>
<path d="M55.8 135.7l.8-.4v.8zM80.6 134.2l.8 .4-.8 .3zM80.6 133.1l.8 .3-.8 .4z"/>
</g>
<path d="M55.8 134.6h25.6M56.3 135.7h25.1" fill="none" stroke="#080d02" stroke-width=".13"/>
<path d="M169.5 144.9h3.4v15.4h-3.4z" fill="#fff"/>
<path d="M91.7 111.2l1-.4v.7zM122 152.8v4M123.1 155.1v1.7M124.3 154v2.8M169.5 144.9h3.4v15.4h-3.4z" fill="none" stroke="#000" stroke-width=".13"/>
<path d="M91.7 111.2l1-.4v.7z" fill="#000"/>
<path d="M97.5 156.9h1.1v2.2h-1.1z" fill="#fff"/>
<path d="M97.5 156.8h1.1v2.3h-1.1zM97.7 155.9h.7l-.4 .9zM98 155.1v1.1" fill="none" stroke="#000" stroke-width=".13"/>
<path d="M98 159.1v2.1M97.7 161.2h.7l-.4 .7z" fill="none" stroke="#800000" stroke-width=".13"/>
<path d="M97.7 155.9h.7l-.4 .9z" fill="#000"/>
<path d="M97.9 154.9h.1h.2v.3l-.2 .1-.1-.1-.1-.1z" fill-rule="evenodd" fill="#800000"/>
<path d="M128.3 99.2l.7-.4v.7zM129 99.2h7.3M97.9 154.9h.1h.2v.3l-.2 .1-.1-.1-.1-.1zM217.4 141.4l.7-.3v.6zM218.1 141.4h2.2" fill="none" stroke="#800000" stroke-width=".13"/>
<g fill="none" stroke="#000" stroke-width=".13">
<path d="M95.2 96.4h16M110.2 96l1 .4-1 .3zM132.9 99.2v1.1a.57 .57 0 0 1 .5 .6 .57 .57 0 0 1-.5 .6 .57 .57 0 0 1 .5 .5 .57 .57 0 0 1-.5 .6 .57 .57 0 0 1 .5 .6 .57 .57 0 0 1-.5 .6M99.7 100.9h11.5M128.3 103.8h4.6M132.3 106h1.1M132.3 105.5h1.1l-.5 .5zM132.9 103.8v2.8M134 100.3v3.5M71.2 151.1h10.2M132.9 156.2h35.4M132.9 157.4h35.4"/>
<path d="M132.9 156.2l.9-.3v.7zM132.9 157.4l.9-.4v.7z"/>
</g>
<path d="M110.2 96l1 .4-1 .3zM132.3 105.5h1.1l-.5 .5zM132.9 156.2l.9-.3v.7zM132.9 157.4l.9-.4v.7z" fill="#000"/>
<path d="M71.2 152.8h10.2" fill="none" stroke="#bf00bf" stroke-width=".13"/>
<path d="M66.7 150h4.5v4h-4.5z" fill="#ffffb0"/>
<path d="M66.6 150h4.6v4h-4.6z" fill="none" stroke="#000" stroke-width=".13"/>
<path d="M82.7 150h3.4v4h-3.4z" fill="#fff"/>
<path d="M159.4 139.4l.9 .3-.9 .3zM159.7 139.7h-2.8v1.1M82.6 150h3.5v4h-3.5z" fill="none" stroke="#000" stroke-width=".13"/>
<path d="M217.4 165.9l.7-.3v.7zM218.1 165.9h2.2" fill="none" stroke="#800000" stroke-width=".13"/>
<path d="M159.4 139.4l.9 .3-.9 .3z" fill="#000"/>
<path d="M156.7 140.7l.2-.1 .1 .1v.3h-.3l-.1-.2z" fill-rule="evenodd" fill="#800000"/>
<path d="M156.7 140.7l.2-.1 .1 .1v.3h-.3l-.1-.2z" fill="none" stroke="#800000" stroke-width=".13"/>
<path d="M95.8 103.8h4v3.4h-4z" fill="#ffffb0"/>
<path d="M95.8 103.8h4v3.4h-4z" fill="none" stroke="#000" stroke-width=".13"/>
<path d="M111.8 103.8h2.8v3.4h-2.8z" fill="#fff"/>
<path d="M111.8 103.8h2.8v3.4h-2.8z" fill="none" stroke="#000" stroke-width=".13"/>
<path d="M111.8 98.1h2.8v4h-2.8z" fill="#fff"/>
<path d="M111.8 98.1h2.8v4h-2.8zM71.2 151.1l.9-.4v.7z" fill="none" stroke="#000" stroke-width=".13"/>
<path d="M71.2 151.1l.9-.4v.7z" fill="#000"/>
<path d="M80.6 152.5l.8 .3-.8 .4z" fill="#f0f"/>
<path d="M80.6 152.5l.8 .3-.8 .4z" fill="none" stroke="#f0f" stroke-width=".13"/>
<path d="M53.6 132.9h2.2v3.4h-2.2z" fill="#ffffb0"/>
<path d="M53.5 132.9h2.3v3.4h-2.3z" fill="none" stroke="#000" stroke-width=".13"/>
<path d="M169.5 91.9h5.1v4.5h-5.1z" fill="#fff"/>
<path d="M169.5 91.8h5.1v4.6h-5.1zM128.3 112.9h2.8M128.3 114h2.8M130.3 112.6l.8 .3-.8 .3zM130.3 113.7l.8 .3-.8 .4z" fill="none" stroke="#000" stroke-width=".13"/>
<path d="M130.3 112.6l.8 .3-.8 .3zM130.3 113.7l.8 .3-.8 .4z" fill="#000"/>
<path d="M95.8 100.4h4v1.1h-4z" fill="#ffffb0"/>
<path d="M95.8 100.4h4v1.1h-4z" fill="none" stroke="#000" stroke-width=".13"/>
<path d="M59.8 138h2.3v4.6h-2.3z" fill="#ffffb0"/>
<g fill="none" stroke="#000" stroke-width=".13">
<path d="M59.8 138h2.3v4.6h-2.3zM62 138.6h19.4M62 139.7h19.4M62 138.6l.9-.4v.7zM62 139.7l.9-.3v.6zM49.4 142l1-.4v.7zM49.4 140.8l1-.3v.7zM49.4 140.8h10.3M49.4 142h10.3M62 140.8l.9-.3v.7zM62.6 140.8h8.6v1.2h-9.2M70.3 141.6l.9 .4-.9 .3z"/>
<path d="M71.2 141.4h.6M158.6 159.1h.6M159.2 158.5l.9-.3v.6zM167.4 159.3l.9 .3-.9 .4zM168.3 158.5h-9.1v1.1h8.5"/>
</g>
<path d="M54.6 139.1h4.5M59.1 138.8l.6 .3-.6 .3z" fill="none" stroke="#800000" stroke-width=".13"/>
<path d="M62 138.6l.9-.4v.7zM62 139.7l.9-.3v.6zM49.4 142l1-.4v.7zM49.4 140.8l1-.3v.7zM62 140.8l.9-.3v.7zM70.3 141.6l.9 .4-.9 .3zM159.2 158.5l.9-.3v.6zM167.4 159.3l.9 .3-.9 .4z" fill="#000"/>
<circle cx="107.7" cy="87.8" r=".21" fill="#800000"/>
<circle cx="107.7" cy="87.8" r=".21" fill="none" stroke="#800000" stroke-width=".13"/>
<path d="M132.7 106.5l.2-.1 .1 .1v.3h-.1h-.2l-.1-.2z" fill-rule="evenodd" fill="#800000"/>
<path d="M132.7 106.5l.2-.1 .1 .1v.3h-.1h-.2l-.1-.2z" fill="none" stroke="#800000" stroke-width=".13"/>
<path d="M154.7 74.8h3.4v6.8h-3.4z" fill="#ffffb0"/>
<path d="M154.6 74.7h3.5v6.9h-3.5zM158 78.7l.9-.4v.7zM158.6 78.7h9.7M158 80.4l.9-.3v.6zM158.6 80.4h9.1M167.4 80.1l.9 .3-.9 .3z" fill="none" stroke="#000" stroke-width=".13"/>
<path d="M158 78.7l.9-.4v.7zM158 80.4l.9-.3v.6zM167.4 80.1l.9 .3-.9 .3z" fill="#000"/>
<path d="M151.7 78.1l.7-.3v.6zM152.4 78.1h2.2M158 77l.7-.4v.7zM158.7 77h2.2" fill="none" stroke="#800000" stroke-width=".13"/>
<path d="M169.5 77h5.1v4.6h-5.1z" fill="#fff"/>
<path d="M169.5 77h5.1v4.6h-5.1z" fill="none" stroke="#000" stroke-width=".13"/>
<path d="M158 75.3l.7-.4v.7zM158.7 75.3h2.2" fill="none" stroke="#800000" stroke-width=".13"/>
<text font-size="4.3" x="186.6" y="119.3">U100</text>
<text font-size="2.7" x="186.6" y="123.1">MSM8953</text>
<text font-size="2.3" x="104.4" y="140.4">U1100</text>
<text font-size="2.1" x="212.8" y="145.4" transform="rotate(90 212.8 145.4)">PWR</text>
<g font-size="1.6">
<text x="119.8" y="94.3">U900</text>
<text x="85.6" y="139.1" transform="rotate(-90 85.6 139.1)">CDOC</text>
<text x="104.4" y="145">PM8953</text>
</g>
<text font-size="1.4" x="119.2" y="97.2">PMI8952</text>
<g font-size="1">
<text x="53.8" y="55.1">1</text>
<text x="111" y="55.1">2</text>
<text x="168.1" y="55.1">3</text>
<text x="225.2" y="55.1">4</text>
<text x="26.3" y="71.6">D</text>
<text x="252.6" y="71.6">D</text>
<text x="170.6" y="79.6">GPIO</text>
<text x="126.3" y="86.7" transform="rotate(90 126.3 86.7)">SPMI</text>
<text x="170.6" y="88.1">SPMI</text>
<text x="126.3" y="93" transform="rotate(90 126.3 93)">MPP</text>
<text x="170.6" y="94.4">GPIO</text>
<text x="113.5" y="101.7" transform="rotate(-90 113.5 101.7)">FLASH</text>
<text x="122" y="99.5">VDD_WLED</text>
<text x="26.3" y="105.8">C</text>
<text x="113.5" y="106.4" transform="rotate(-90 113.5 106.4)">VIB</text>
<text x="122" y="104.1">VSW_WLED</text>
<text x="123.7" y="107">WLED</text>
<text x="252.6" y="105.8">C</text>
<text x="113.7" y="113.5" transform="rotate(-90 113.7 113.5)">PWR KEY</text>
<text x="125.2" y="110.6" transform="rotate(90 125.2 110.6)">LCD</text>
<text x="127" y="125.2">GPIO</text>
<text x="130.3" y="130.6" transform="rotate(90 130.3 130.6)">CLK</text>
<text x="222" y="130.3">VREG_S1_0P8625</text>
<text x="171.2" y="133.2">CLK</text>
<text x="171.2" y="138">CTRL</text>
<text x="222" y="132.6">VREG_S2_0P8625</text>
<text x="222" y="134.9">VREG_S7_0P915</text>
<text x="222" y="137.2">VREG_S5_S6_0P8625</text>
<text x="26.3" y="140">B</text>
<text x="129.5" y="142.9">SPMI</text>
<text x="144.9" y="141.7">SPMI_CLK</text>
<text x="144.9" y="142.9">SPMI_DATA</text>
<text x="171.2" y="142.7">SPMI</text>
<text x="222" y="139.4">VDD_PX_BIAS_MPP_1</text>
<text x="222" y="141.7">VREG_S3_1P225</text>
<text x="252.6" y="140">B</text>
<text x="129.5" y="146.3">MPP</text>
<text x="222" y="144">VREG_L13_3P075</text>
<text x="222" y="146.3">VREG_L3_0P925</text>
<text x="222" y="148.6">VREG_L5_1P8</text>
<text x="67.8" y="152.6">X1100</text>
<text x="83.8" y="151.3" transform="rotate(90 83.8 151.3)">OX</text>
<text x="130.9" y="154" transform="rotate(-90 130.9 154)">CODC</text>
<text x="171.4" y="152.8" transform="rotate(-90 171.4 152.8)">CODC</text>
<text x="222" y="150.9">VREG_L6_1P8</text>
<text x="222" y="153.2">VREG_L3_0P925</text>
<text x="222" y="155.4">VREG_L12_VDDPX2_SDC</text>
<text x="222" y="157.7">VREG_L7_1P8</text>
<text x="222" y="160">VREG_L14_UIM1</text>
<text x="222" y="162.3">VREG_L15_UIM2</text>
<text x="222" y="164.5">VREG_L19_1P3</text>
<text x="222" y="166.3">VDDA_GPS_BBRX</text>
<text x="26.3" y="174.2">A</text>
<text x="252.6" y="174.2">A</text>
<text x="53.8" y="189.7">1</text>
<text x="111" y="189.7">2</text>
<text x="168.1" y="189.7">3</text>
<text x="225.2" y="189.7">4</text>
</g>
<g font-size=".9">
<text x="161.5" y="77.3">VREG_L5_1P8</text>
<text x="161.5" y="75.6">VPH_PWR</text>
<text x="91.8" y="82.4">(FROM/TO J2301)</text>
<text x="100.9" y="80.1">VBUS_USB_IN</text>
<text x="100.9" y="81.9">USB_ID</text>
<text x="100.9" y="83.6">USB_PMI_DP</text>
<text x="112.9" y="81.3">Current path</text>
<text x="113.5" y="83.6">Control</text>
<text x="132.3" y="83.6">PM_PON_RESET_N (FROM U1100)</text>
<text x="132.3" y="81.9">VREG_L5_1P8</text>
<text x="149.5" y="78.4">APT</text>
<text x="161.5" y="78.4">RFFE2_CLK</text>
<text x="161.5" y="80.1">RFFE2_DATA</text>
<text x="99.8" y="88.1">VPH_PWR</text>
<text x="100.9" y="85.3">USB_PMI_DM</text>
<text x="121.8" y="85" transform="rotate(-90 121.8 85)">PWM</text>
<text x="144.3" y="86.4">SPMI_CLK</text>
<text x="144.3" y="88.7">SPMI_DATA</text>
<text x="100.3" y="92.1">VBAT</text>
<text x="100.3" y="95">BAT_CON_ID</text>
<text x="112.9" y="95.5">Fuel Gauge</text>
<text x="144.3" y="93.8">HAPT_PWM_LINE_IN</text>
<text x="100.3" y="96.1">BATT_THERM</text>
<text x="103.2" y="99">F_LED1</text>
<text x="103.2" y="100.7">F_LED2</text>
<text x="136.9" y="99.5">VPH_PWR</text>
<text x="102.1" y="104.1">PMI_HAP_OUT_N</text>
<text x="102.1" y="106.4">PMI_HAP_OUT_P</text>
<text x="137.5" y="106.9">LCD_BL_LED_A</text>
<text x="79.8" y="111.5">(TO U100) KEY_VOL_UP_N</text>
<text x="102.6" y="112.1">KYPD_PWR_N1</text>
<text x="103.2" y="109.8">PM_RESIN_N1</text>
<text x="132.9" y="108.7">LCD_BL_LED_K</text>
<text x="132.9" y="109.8">LCD_VSP</text>
<text x="132.9" y="111">LCD_VSN</text>
<text x="132.9" y="112.1">LCD_CABC</text>
<text x="132.9" y="113.2">LCD_BL_LED_K1</text>
<text x="146" y="110.4">(FROM/TO J1700)</text>
<text x="127.2" y="117.8">UIM_BATT_ALARM</text>
<text x="132.9" y="114.3">LCD_BL_LED_K2</text>
<text x="75.8" y="125.8">EAR_P</text>
<text x="112.6" y="122" transform="rotate(-90 112.6 122)">SYSOK_PMI8952</text>
<text x="63.2" y="130.3">MIC_IN3_P</text>
<text x="63.2" y="129.2">MIC_IN2_M</text>
<text x="63.2" y="131.4">MIC_BIAS1</text>
<text x="72.3" y="127.4" transform="rotate(-90 72.3 127.4)">REC</text>
<text x="75.8" y="126.9">EAR_M</text>
<text x="138.6" y="129.8">WTR0_XO_IN (TO U2500)</text>
<text x="144.9" y="131.4">MSM_BBCLK1_EN</text>
<text x="54.9" y="135.7" transform="rotate(-90 54.9 135.7)">J2301</text>
<text x="63.2" y="133.2">MIC1_P</text>
<text x="63.2" y="134.3">MIC1_M</text>
<text x="63.2" y="135.5">MIC_BIAS1</text>
<text x="144.9" y="137.2">MSM_PS_HOLD</text>
<text x="144.9" y="132.6">BBCLK1</text>
<text x="144.9" y="133.7">SLEEP_CLK</text>
<text x="53.5" y="140.6">CDC_HPH_L</text>
<text x="53.5" y="141.7">CDC_HPH_L</text>
<text x="54.6" y="138.9">VPH_PWR</text>
<text x="61.2" y="141.4" transform="rotate(-90 61.2 141.4)">U2003</text>
<text x="63.2" y="143.4">CDC_HS_DET</text>
<text x="63.2" y="139.4">CDC_HPH_R</text>
<text x="63.2" y="138.3">CDC_HPH_L</text>
<text x="63.2" y="141.7">UART_MSM_RX</text>
<text x="63.2" y="140.6">UART_MSM_TX</text>
<text x="71.8" y="141.7">(FROM TO U100)</text>
<text x="142.6" y="140">(TO U900)</text>
<text x="144.9" y="138.3">PM_PON_RESET_N</text>
<text x="149.5" y="140.6">VREF_LPDDR3</text>
<text x="160.9" y="140">(TO U1500)</text>
<text x="48" y="144.9" transform="rotate(-90 48 144.9)">J2000</text>
<text x="51.2" y="146.9">FM_ANT</text>
<text x="56.9" y="147.4">(TO U3000)</text>
<text x="63.2" y="145.7">MIC</text>
<text x="63.2" y="144.6">CDC_HPH_REF</text>
<text x="144.9" y="145.2">VDD_PX_BIAS_MPP_1</text>
<text x="144.9" y="146.3">VREF_DAC_MPP_3</text>
<text x="144.9" y="148">CDC_PDM_CLK</text>
<text x="144.9" y="149.1">CDC_PDM_SYNC</text>
<text x="72.9" y="152.6">XTAL_19M_IN</text>
<text x="72.9" y="150.8">XTAL_19M_OUT</text>
<text x="144.9" y="150.3">CDC_PDM_TX</text>
<text x="144.9" y="151.4">CDC_PDM_RX0</text>
<text x="144.9" y="153.1">CDC_PDM_RX1</text>
<text x="144.9" y="154.9">CDC_PDM_RX2</text>
<text x="144.9" y="156">CDC_PDM_RX0_COMP</text>
<text x="84.3" y="158.3">S1</text>
<text x="86.6" y="158.3">S2</text>
<text x="88.9" y="158.3">S3</text>
<text x="91.2" y="158.3">S4</text>
<text x="93.5" y="158.3">S5</text>
<text x="95.8" y="158.3">S6</text>
<text x="98.3" y="158.5" transform="rotate(-90 98.3 158.5)">S7</text>
<text x="99.5" y="158.5" transform="rotate(-90 99.5 158.5)">V1</text>
<text x="100.6" y="158.5" transform="rotate(-90 100.6 158.5)">V2</text>
<text x="101.8" y="158.5" transform="rotate(-90 101.8 158.5)">V3</text>
<text x="102.9" y="158.5" transform="rotate(-90 102.9 158.5)">V4</text>
<text x="104.1" y="158.5" transform="rotate(-90 104.1 158.5)">V5</text>
<text x="105.2" y="158.5" transform="rotate(-90 105.2 158.5)">V6</text>
<text x="106.3" y="158.5" transform="rotate(-90 106.3 158.5)">V7</text>
<text x="107.5" y="158.5" transform="rotate(-90 107.5 158.5)">V8</text>
<text x="108.6" y="158.5" transform="rotate(-90 108.6 158.5)">V9</text>
<text x="109.8" y="158.5" transform="rotate(-90 109.8 158.5)">V10</text>
<text x="110.9" y="158.5" transform="rotate(-90 110.9 158.5)">V11</text>
<text x="112.1" y="158.5" transform="rotate(-90 112.1 158.5)">V12</text>
<text x="113.2" y="158.5" transform="rotate(-90 113.2 158.5)">V13</text>
<text x="114.3" y="158.5" transform="rotate(-90 114.3 158.5)">V14</text>
<text x="115.4" y="158.5" transform="rotate(-90 115.4 158.5)">V15</text>
<text x="116.6" y="158.5" transform="rotate(-90 116.6 158.5)">V16</text>
<text x="117.7" y="158.5" transform="rotate(-90 117.7 158.5)">V17</text>
<text x="118.9" y="158.5" transform="rotate(-90 118.9 158.5)">V18</text>
<text x="120" y="158.5" transform="rotate(-90 120 158.5)">V19</text>
<text x="121.2" y="158.5" transform="rotate(-90 121.2 158.5)">V20</text>
<text x="122.3" y="158.5" transform="rotate(-90 122.3 158.5)">V21</text>
<text x="123.4" y="158.5" transform="rotate(-90 123.4 158.5)">V22</text>
<text x="124.6" y="158.5" transform="rotate(-90 124.6 158.5)">V23</text>
<text x="144.9" y="157.1">CDC_PDM_RX1_COMP</text>
<text x="151.2" y="159.4">(FROM TO U2003)</text>
<text x="160.4" y="159.4">UART_MSM_RX</text>
<text x="160.4" y="158.3">UART_MSM_TX</text>
<text x="82.9" y="167.6" transform="rotate(-90 82.9 167.6)">VPH_PWR</text>
<text x="85.2" y="170.5" transform="rotate(-90 85.2 170.5)">VREG_S1_0P8625</text>
<text x="87.5" y="170.5" transform="rotate(-90 87.5 170.5)">VREG_S2_0P8625</text>
<text x="89.7" y="169.9" transform="rotate(-90 89.7 169.9)">VREG_S3_1P225</text>
<text x="92" y="169.4" transform="rotate(-90 92 169.4)">VREG_S4_2P05</text>
<text x="95.5" y="171.7" transform="rotate(-90 95.5 171.7)">VREG_S5_S6_0P8625</text>
<text x="98.3" y="170.1" transform="rotate(-90 98.3 170.1)">VREG_S7_0P915</text>
<text x="99.5" y="169.4" transform="rotate(-90 99.5 169.4)">VREG_L1_1P0</text>
<text x="100.6" y="169.4" transform="rotate(-90 100.6 169.4)">VREG_L2_1P1</text>
<text x="101.8" y="170.5" transform="rotate(-90 101.8 170.5)">VREG_L3_0P925</text>
<text x="102.9" y="169.4" transform="rotate(-90 102.9 169.4)">VREG_L4_1P8</text>
<text x="104.1" y="169.4" transform="rotate(-90 104.1 169.4)">VREG_L5_1P8</text>
<text x="105.2" y="169.4" transform="rotate(-90 105.2 169.4)">VREG_L6_1P8</text>
<text x="106.3" y="169.4" transform="rotate(-90 106.3 169.4)">VREG_L7_1P8</text>
<text x="107.5" y="169.4" transform="rotate(-90 107.5 169.4)">VREG_L8_2P9</text>
<text x="108.6" y="169.4" transform="rotate(-90 108.6 169.4)">VREG_L9_3P3</text>
<text x="109.8" y="169.9" transform="rotate(-90 109.8 169.9)">VREG_L10_2P8</text>
<text x="110.9" y="169.9" transform="rotate(-90 110.9 169.9)">VREG_L11_2P95</text>
<text x="113.2" y="170.5" transform="rotate(-90 113.2 170.5)">VREG_L13_3P075</text>
<text x="114.3" y="170.5" transform="rotate(-90 114.3 170.5)">VREG_L14_UIM1</text>
<text x="115.4" y="170.5" transform="rotate(-90 115.4 170.5)">VREG_L15_UIM2</text>
<text x="116.6" y="169.5" transform="rotate(-90 116.6 169.5)">VREG_L16_1P8</text>
<text x="117.7" y="169.9" transform="rotate(-90 117.7 169.9)">VREG_L17_2P85</text>
<text x="118.9" y="169.4" transform="rotate(-90 118.9 169.4)">VREG_L18_2P7</text>
<text x="120" y="169.6" transform="rotate(-90 120 169.6)">VREG_L19_1P3</text>
<text x="121.2" y="173.1" transform="rotate(-90 121.2 173.1)">NC VREG_L20_1P8_XO</text>
<text x="122.3" y="172.6" transform="rotate(-90 122.3 172.6)">NC VREG_L21_1P8_RF</text>
<text x="123.4" y="169.4" transform="rotate(-90 123.4 169.4)">VREG_L22_2P8</text>
<text x="124.6" y="170.5" transform="rotate(-90 124.6 170.5)">VREG_L23_1P175</text>
<text x="112.1" y="174.2" transform="rotate(-90 112.1 174.2)">VREG_L12_VDDPX2_SDC</text>
</g>
<g font-size=".8">
<text x="155.1" y="79.1">U2900</text>
<text x="113.5" y="88.8">SMPS FET</text>
<text x="114" y="87.6">Charger</text>
<text x="92.7" y="93.9">J2300</text>
<text x="92.9" y="95">BAT</text>
<text x="112.4" y="91.6">BAT FET CTRL</text>
<text x="96.4" y="99.6">LED1800</text>
<text x="96.4" y="101.3">LED1801</text>
<text x="96.7" y="105.9">J2301</text>
<text x="96" y="111.6">J2501</text>
</g>
<text font-size=".7" x="59.1" y="131.7" transform="rotate(-90 59.1 131.7)">U2002</text>
</svg>
